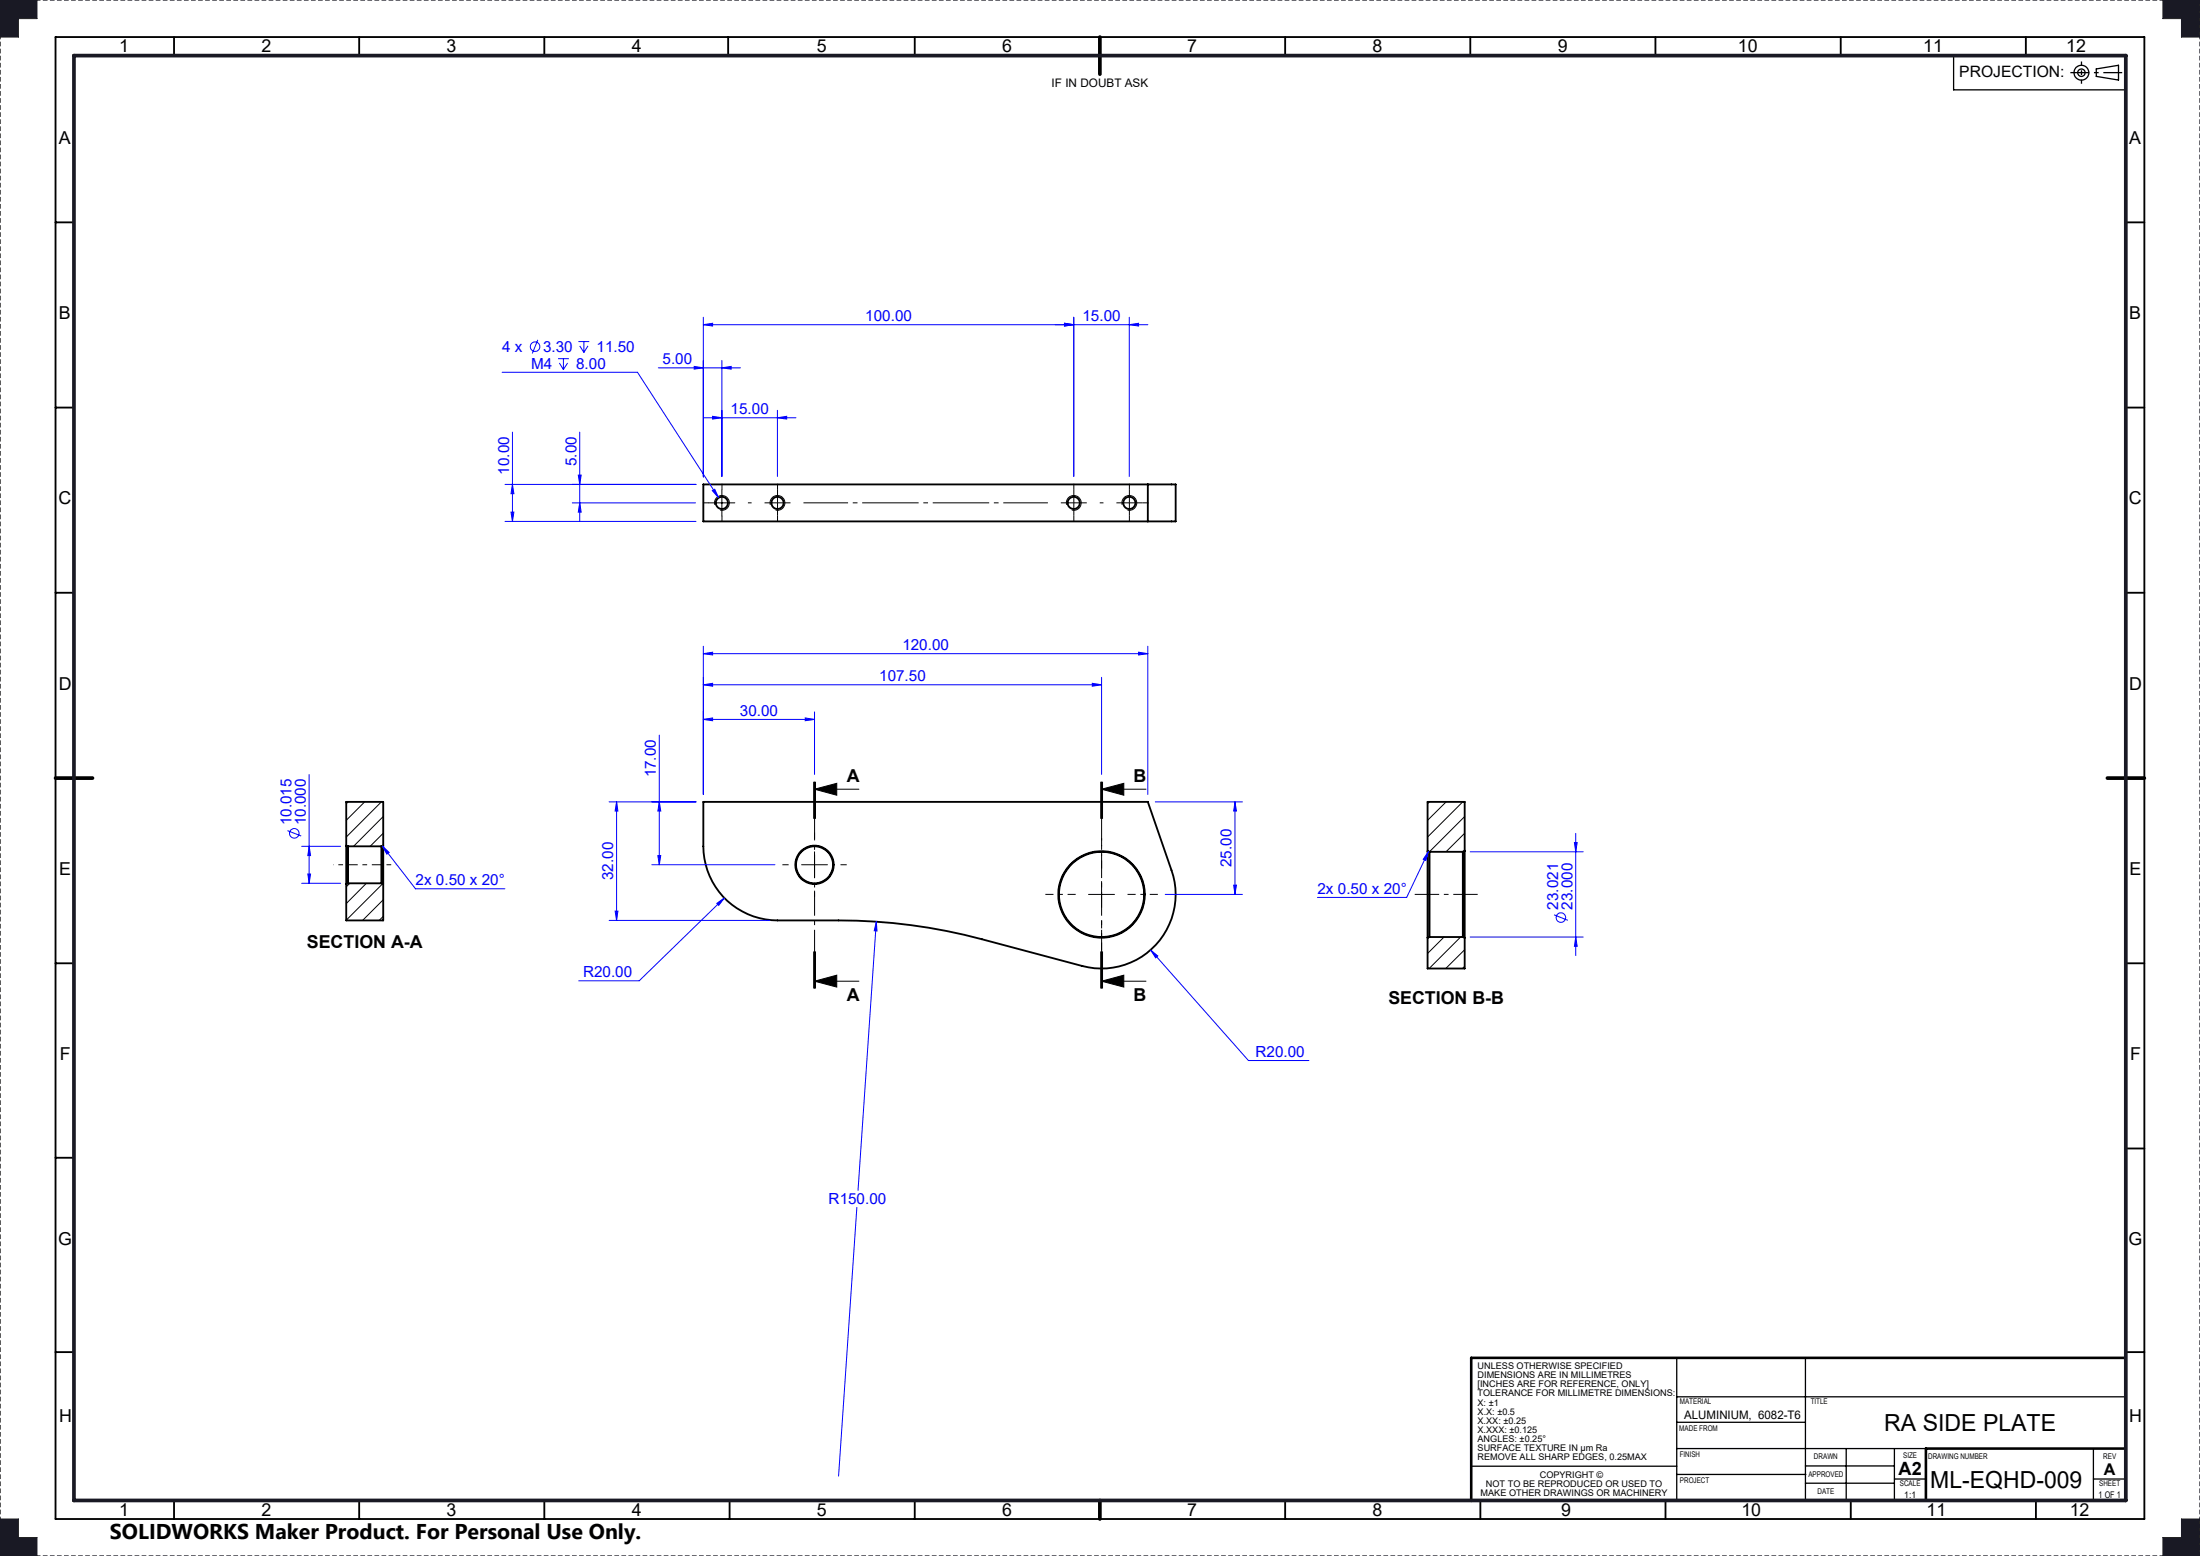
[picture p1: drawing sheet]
<svg xmlns="http://www.w3.org/2000/svg" width="594mm" height="420mm" viewBox="0 0 594 420" stroke-linecap="round" stroke-linejoin="round" font-family="sans-serif">
<g fill="none" stroke="#000" stroke-width=".5">
<path d="M15 10h564v400h-564zM47 10v5M97 10v5M147 10v5M196.6 10v5M247 10v5M347 10v5M397 10v5M447 10v5M497 10v5M547 10v5M15 60h5"/>
<path d="M574 60h5M15 110h5M574 110h5M189.9 130.8h127.5v9.9h-127.5zM309.9 130.8v9.9M15 160h5M574 160h5M189.9 216.4h120l6.4 18.5a20 20 0 0 1-24.1 25.9l-27.1-7.3a149.4 149.4 0 0 0-38.7-5.1h-16.5a20 20 0 0 1-20-20zM93.5 228.3v10.3M93.5 228.3v-11.9h10v11.9M93.5 238.6v9.8h10v-9.8M93.5 228.3l.5 .1"/>
<path d="M94 228.4v10M94 238.4h9M94 228.4h9M94 238.4l-.5 .2M103 228.4v10M103 238.4l.5 .2M103.5 228.3v10.3M103.5 228.3l-.5 .1M385.4 229.7v23.4M385.4 229.7v-13.3h10.1v13.3M385.4 229.7l.6 .2M386 229.9v23"/>
<path d="M386 229.9h9M395 229.9v23M395.5 229.7v23.4M395.5 229.7l-.5 .2M385.4 253.1v8.3h10.1v-8.3M386 252.9l-.6 .2M386 252.9h9M395 252.9l.5 .2M15 260h5M574 260h5M15 312.5h5M574 310h5"/>
<path d="M15 365h5M574 365h5M47 405v5M97 405v5M147 405v5M197 405v5M247 405v5M347 405v5M399.7 405v5M449.7 405v5M499.7 405v5M549.7 405v5"/>
<circle cx="194.9" cy="135.7" r="1.66"/>
<circle cx="209.9" cy="135.7" r="1.65"/>
<circle cx="289.9" cy="135.7" r="1.65"/>
<circle cx="304.9" cy="135.7" r="1.65"/>
<circle cx="219.9" cy="233.4" r="5"/>
<circle cx="219.9" cy="233.4" r="5.2"/>
<circle cx="297.4" cy="241.4" r="11.7"/>
<circle cx="297.4" cy="241.4" r="11.5"/>
</g>
<g fill="none" stroke="#000" stroke-width=".27">
<path d="M94 216.4l-.5 .5M98.5 216.4l-5 5M103 216.4l-9.5 9.5M386 216.4l-.6 .5M390.5 216.4l-5.1 5M394.9 216.4l-9.5 9.5M94.4 238.4l-.9 1M98.9 238.4l-5.4 5.5M103.3 238.6l-9.8 9.8M103.5 220.4l-8 8M103.5 224.9l-3.6 3.5M395.5 220.4l-9.6 9.5"/>
<path d="M395.5 224.9l-5.1 5M395.5 229.4l-.6 .5M103.5 242.9l-5.6 5.5M103.5 247.4l-1.1 1M389.9 252.9l-4.5 4.5M394.4 252.9l-8.5 8.5M395.5 256.3l-5.2 5.1M395.5 260.8l-.6 .6"/>
</g>
<g fill="none" stroke="#000" stroke-width=".35">
<path d="M527.5 15v9.3h46.5M566 18.6l6-1v4l-6-1zM452.7 377h121.3M452.7 366.5v38.8M487.5 366.5v38.5M397.2 395.8h55.5M452.7 383.9h34.8M452.7 398h34.9M452.7 391h67.3M487.5 395.7h24M498.5 391v14M511.5 391v14"/>
<path d="M511.5 399.2h8.5M565.2 391v14M565.2 399.2h8.8M487.5 400.3h24"/>
<circle cx="562" cy="19.6" r="2.01"/>
<circle cx="562" cy="19.6" r="1"/>
</g>
<path d="M559 19.6h14" fill="none" stroke="#000" stroke-width=".35" stroke-dasharray="15.2 1.3 1.3 1.3" stroke-dashoffset="10.1" stroke-linecap="butt"/>
<path d="M562 16.6v6" fill="none" stroke="#000" stroke-width=".35" stroke-dasharray="15.2 1.3 1.3 1.3" stroke-dashoffset="14.1" stroke-linecap="butt"/>
<path d="M0 0v420" fill="none" stroke="#000" stroke-width=".35" stroke-dasharray="1.3 .6" stroke-dashoffset=".2" stroke-linecap="butt"/>
<path d="M594 0h-594M0 420h594" fill="none" stroke="#191924" stroke-width=".35" stroke-dasharray="1.3 .6" stroke-dashoffset="-.1" stroke-linecap="butt"/>
<path d="M594 420v-420" fill="none" stroke="#191924" stroke-width=".35" stroke-dasharray="1.3 .6" stroke-dashoffset=".2" stroke-linecap="butt"/>
<path d="M574 366.5h-176.8v38.6M574 391h-54v14" fill="none" stroke="#000" stroke-width=".7"/>
<path d="M297 10v10M15 210h10M569 210h10M297 405v5" fill="none" stroke="#000" stroke-width="1"/>
<path d="M0 0h10v5h-5v5h-5zM584 0h10v10h-5v-5h-5zM0 410h5v5h5v5h-10zM589 410h5v10h-10v-5h5z" fill="none" stroke="#191924" stroke-width=".27"/>
<path d="M20 15h554v390h-554z" fill="none" stroke="#191924" stroke-width="1"/>
<path d="M0 410v10h10v-5h-5v-5zM584 0v5h5v5h5v-10zM0 0v10h5v-5h5v-5zM589 410v5h-5v5h10v-10z" fill-rule="evenodd" fill="#191924"/>
<g fill="none" stroke="#00f" stroke-width=".27">
<path d="M145.2 91.7l-1.5 3.7M150.7 96.8h2.9M151 98l1.1 1.7M152.1 96.8v2.9M153.2 98l-1.1 1.7M156.2 92.2h2.9M156.5 93.4l1.2 1.7M157.7 92.2v2.9M158.7 93.4l-1 1.7M177.7 99.3h22.2M187.4 98.9l2.5 .4-2.5 .3zM189.9 87.6l2.5-.3v.7z"/>
<path d="M189.9 85.6v43.1M189.9 87.6h120M194.9 99.3l2.5-.4v.7zM194.9 97.3v31.3M287.4 87.3l2.5 .3-2.5 .4zM289.9 85.6v43M304.9 87.6l2.5-.3v.7zM304.9 85.6v43M135.6 100.5h36.5l21.9 33.9M138.4 116.6v24.1M156.5 116.6v24.1M189.9 112.8h25"/>
<path d="M192.4 112.4l2.5 .4-2.5 .3zM209.9 112.8l2.5-.4v.7zM209.9 110.8v17.8M136.3 130.8h51.6M138 138.2h.7l-.3 2.5zM138.4 130.8l.3 2.5h-.7zM154.5 135.7h33.3M156.1 128.3h.8l-.4 2.5zM156.5 135.7l.4 2.5h-.8zM192.3 132.5l.7-.4 1 2.3zM136.3 140.7h51.6M189.9 176.4l2.5-.3v.7z"/>
<path d="M189.9 174.4v40M189.9 176.4h120M307.4 176.1l2.5 .3-2.5 .4zM309.9 174.4v40M178 198.4v35M189.9 184.8l2.5-.4v.8zM189.9 194.2l2.5-.4v.7zM189.9 184.8h107.5M189.9 194.2h30M217.4 193.8l2.5 .4-2.5 .3zM219.9 192.2v16.8M294.9 184.4l2.5 .4-2.5 .4z"/>
<path d="M297.4 182.8v26.2M83.5 209.1v29.3M164.5 216.4h23.4M166.5 216.4l.3 2.5h-.7zM166.5 216.4v32M178 216.4l.4 2.5h-.8zM311.9 216.4h23.6M333.4 216.4l.4 2.5h-.7zM333.4 216.4v25M77.6 224.2l3.7 1.5M81.5 228.4h10.5M81.5 238.4h10.5"/>
<path d="M83.1 235.9h.8l-.4 2.5zM83.5 228.4l.4 2.5h-.8zM103.2 228.3l1.9 1.8-.6 .5zM103.2 228.3l9 11.6h24.1M176 233.4h33.2M177.6 230.9h.8l-.4 2.5zM333.1 238.9h.7l-.4 2.5zM385.7 229.9l-.7 2.4-.7-.4zM385.7 229.9l-5.9 12.3h-24.1M396.9 229.9h30.6M425.1 227.4h.7l-.4 2.5zM425.4 224.9v33"/>
<path d="M164.5 248.4h43.4M166.1 245.9h.7l-.3 2.5zM193.5 243.9l2.1-1.5-1.5 2zM195.6 242.4l-23 22.3h-16.3M236.6 248.8l.2 2.5-.8-.1zM236.6 248.8l-4.9 72.5M310.7 256.4l1.9 1.6-.6 .5zM310.7 256.4l26.4 29.9h16.3M314.6 241.4h20.9M396.9 252.9h30.6M419.6 246.9l3.7 1.5M425.4 252.9l.4 2.5h-.7z"/>
<path d="M231.4 325.9l-5 72.5"/>
<circle cx="144.5" cy="93.6" r="1.29"/>
<circle cx="79.4" cy="224.9" r="1.29"/>
<circle cx="421.4" cy="247.7" r="1.29"/>
</g>
<g fill="none" stroke="#000" stroke-width=".27">
<path d="M191.4 135.7h7M193 136.3a2 2 0 0 1 1.7-2.6 2 2 0 0 1 2.2 2.2 2 2 0 0 1-2.5 1.8M194.9 132.2v7.1M208 136.3a1.99 1.99 0 0 1 1.7-2.5 1.99 1.99 0 0 1 2.2 2.1 1.99 1.99 0 0 1-2.5 1.8M288 136.3a2 2 0 0 1 1.7-2.6 2 2 0 0 1 2.2 2.2 2 2 0 0 1-2.5 1.8M303 136.3a1.99 1.99 0 0 1 1.8-2.5 1.99 1.99 0 0 1 2.1 2.1 1.99 1.99 0 0 1-2.5 1.8M219.7 211v10M219.9 213l6-1.6v3.2zM219.9 213h12M219.9 211v10M220.2 211v10M297.2 211v10"/>
<path d="M297.4 213l6-1.6v3.2zM297.4 213h12M297.4 211v10M297.7 211v10M216.4 233.4h7M219.9 229.9v7M297.4 237.9v7M219.7 256.8v10M219.9 256.8v10M220.2 256.8v10zM293.9 241.4h7M297.2 256.8v10"/>
<path d="M297.4 256.8v10M297.7 256.8v10M219.9 264.8l6-1.6v3.2zM219.9 264.8h12M297.4 264.8l6-1.6v3.2zM297.4 264.8h12"/>
</g>
<g fill="none" stroke="#000" stroke-width=".27" stroke-dasharray="15.2 1.3 1.3 1.3" stroke-linecap="butt">
<path d="M191.4 135.7h-1.6M194.9 132.2v-1.6M194.9 139.2v1.7M201.9 135.7h1M209.9 135.7v-3.5M209.9 135.7h-3.5M209.9 135.7v3.5M209.9 135.7h3.5M209.9 132.2v-1.6M209.9 139.2v1.7M289.9 135.7v-3.5M289.9 135.7h-3.5"/>
<path d="M289.9 135.7v3.5M289.9 135.7h3.5M289.9 132.2v-1.6M289.9 139.2v1.7M296.9 135.7h1M304.9 135.7v-3.5M304.9 135.7h-3.5M304.9 135.7v3.5M304.9 135.7h3.5M304.9 132.2v-1.6M304.9 139.2v1.7M308.4 135.7h1.7"/>
<path d="M212.9 233.4h-1.6M219.9 226.4v-1.7M226.9 233.4h1.7M219.9 240.4v1.7"/>
</g>
<path d="M216.9 135.7h66" fill="none" stroke="#000" stroke-width=".27" stroke-dasharray="15.2 1.3 1.3 1.3" stroke-dashoffset="3.2" stroke-linecap="butt"/>
<path d="M219.9 211v55.8M297.4 211v55.8" fill="none" stroke="#000" stroke-width=".27" stroke-dasharray="6.3 1.3 1.3 1.3" stroke-dashoffset=".7" stroke-linecap="butt"/>
<path d="M103 233.4h-9" fill="none" stroke="#000" stroke-width=".27" stroke-dasharray="15.2 1.3 1.3 1.3" stroke-dashoffset="12.6" stroke-linecap="butt"/>
<path d="M90 233.4h4M107 233.4h-4" fill="none" stroke="#000" stroke-width=".27" stroke-dasharray="15.2 1.3 1.3 1.3" stroke-dashoffset="15.1" stroke-linecap="butt"/>
<path d="M382 241.4h17" fill="none" stroke="#000" stroke-width=".27" stroke-dasharray="15.2 1.3 1.3 1.3" stroke-dashoffset="8.6" stroke-linecap="butt"/>
<path d="M297.4 234.4v-8.2M290.4 241.4h-8.1M297.4 248.4v8.2M304.4 241.4h8.2" fill="none" stroke="#000" stroke-width=".27" stroke-dasharray="15.2 1.3 1.3 1.3" stroke-dashoffset="13.1" stroke-linecap="butt"/>
<g fill="#00f">
<path d="M103.2 228.3l1.9 1.8-.6 .5z"/>
<path d="M83.5 228.4l.4 2.5h-.8zM83.1 235.9h.8l-.4 2.5z"/>
</g>
<g fill="#000">
<path d="M219.9 213l6-1.6v3.2zM219.9 264.8l6-1.6v3.2z"/>
<path d="M297.4 213l6-1.6v3.2zM297.4 264.8l6-1.6v3.2z"/>
</g>
<g fill="#00f">
<path d="M307.4 176.1l2.5 .3-2.5 .4zM189.9 176.4l2.5-.3v.7zM304.9 87.6l2.5-.3v.7zM287.4 87.3l2.5 .3-2.5 .4z"/>
<path d="M193.5 243.9l.6 .5 1.5-2zM236.6 248.8l-.6 2.4 .8 .1zM310.7 256.4l1.3 2.1 .6-.5zM192.3 132.5l1.7 1.9-1-2.3zM192.4 112.4l2.5 .4-2.5 .3zM209.9 112.8l2.5-.4v.7zM187.4 98.9l2.5 .4-2.5 .3zM194.9 99.3l2.5-.4v.7zM189.9 87.6l2.5-.3v.7zM287.4 87.3l2.5 .3-2.5 .4zM385.7 229.9l-.7 2.4-.7-.4z"/>
<path d="M138 138.2h.7l-.3 2.5zM138.4 130.8l.3 2.5h-.7z"/>
<path d="M166.5 216.4l.3 2.5h-.7zM166.1 245.9h.7l-.3 2.5zM178 216.4l.4 2.5h-.8zM177.6 230.9h.8l-.4 2.5zM333.4 216.4l.4 2.5h-.7zM333.1 238.9h.7l-.4 2.5zM156.1 128.3h.8l-.4 2.5zM156.5 135.7l.4 2.5h-.8zM425.1 227.4h.7l-.4 2.5zM425.4 252.9l.4 2.5h-.7z"/>
<path d="M294.9 184.4l2.5 .4-2.5 .4zM189.9 184.8l2.5-.4v.8z"/>
<path d="M189.9 194.2l2.5-.4v.7zM217.4 193.8l2.5 .4-2.5 .3z"/>
</g>
<g font-size="6.3">
<text x="508.7" y="386.1">RA SIDE PLATE</text>
<text x="521.2" y="401.5">ML-EQHD-009</text>
</g>
<text font-size="5.8" x="29.7" y="415.3">SOLIDWORKS Maker Product. For Personal Use Only.</text>
<text font-size="4.9" x="512.6" y="398">A2</text>
<g font-size="4.8">
<text x="32.1" y="14.1">1</text>
<text x="70.6" y="14.1">2</text>
<text x="120.6" y="14.1">3</text>
<text x="170.6" y="14.1">4</text>
<text x="220.6" y="14.1">5</text>
<text x="270.6" y="14.1">6</text>
<text x="320.6" y="14.1">7</text>
<text x="370.6" y="14.1">8</text>
<text x="420.6" y="14.1">9</text>
<text x="469.2" y="14.1">10</text>
<text x="519.2" y="14.1">11</text>
<text x="557.9" y="14.1">12</text>
<text x="15.9" y="38.9">A</text>
<text x="574.9" y="38.9">A</text>
<text x="15.9" y="86.2">B</text>
<text x="574.9" y="86.2">B</text>
<text x="15.8" y="136.2">C</text>
<text x="574.8" y="136.2">C</text>
<text x="15.9" y="186.2">D</text>
<text x="574.9" y="186.2">D</text>
<text x="228.7" y="210.9">A</text>
<text x="306" y="210.9">B</text>
<text x="16" y="236.2">E</text>
<text x="575" y="236.2">E</text>
<text x="82.9" y="256">SECTION A-A</text>
<text x="228.7" y="270.1">A</text>
<text x="306" y="270.1">B</text>
<text x="374.9" y="271.1">SECTION B-B</text>
<text x="16.1" y="286.2">F</text>
<text x="575.1" y="286.2">F</text>
<text x="15.7" y="336.2">G</text>
<text x="574.7" y="336.2">G</text>
<text x="15.9" y="383.8">H</text>
<text x="574.9" y="383.7">H</text>
<text x="32.1" y="409.1">1</text>
<text x="70.6" y="409.1">2</text>
<text x="120.6" y="409.1">3</text>
<text x="170.6" y="409.1">4</text>
<text x="220.6" y="409.1">5</text>
<text x="270.6" y="409.1">6</text>
<text x="320.6" y="409.1">7</text>
<text x="370.6" y="409.1">8</text>
<text x="421.5" y="409.1">9</text>
<text x="470.2" y="409.1">10</text>
<text x="520.2" y="409.1">11</text>
<text x="558.8" y="409.1">12</text>
</g>
<text font-size="4.4" x="568.1" y="398.2">A</text>
<text font-size="4.2" x="529" y="20.8">PROJECTION:</text>
<g font-size="4.1" fill="#00f">
<text x="233.6" y="86.7">100.00</text>
<text x="292.3" y="86.7">15.00</text>
<text x="135.6" y="94.9">4 x</text>
<text x="146.6" y="94.9">3.30</text>
<text x="161.1" y="94.9">11.50</text>
<text x="143.4" y="99.5">M4</text>
<text x="155.6" y="99.5">8.00</text>
<text x="178.9" y="98.3">5.00</text>
<text x="197.3" y="111.8">15.00</text>
<text x="155.6" y="125.8" transform="rotate(-90 155.6 125.8)">5.00</text>
<text x="137.5" y="128.1" transform="rotate(-90 137.5 128.1)">10.00</text>
<text x="243.6" y="175.5">120.00</text>
<text x="237.4" y="183.9">107.50</text>
<text x="199.8" y="193.2">30.00</text>
<text x="177.1" y="209.9" transform="rotate(-90 177.1 209.9)">17.00</text>
<text x="78.7" y="222.8" transform="rotate(-90 78.7 222.8)">10.015</text>
<text x="82.6" y="222.8" transform="rotate(-90 82.6 222.8)">10.000</text>
<text x="112.2" y="239">2x 0.50 x 20°</text>
<text x="165.6" y="237.6" transform="rotate(-90 165.6 237.6)">32.00</text>
<text x="332.5" y="234.1" transform="rotate(-90 332.5 234.1)">25.00</text>
<text x="355.7" y="241.3">2x 0.50 x 20°</text>
<text x="420.7" y="245.5" transform="rotate(-90 420.7 245.5)">23.021</text>
<text x="424.6" y="245.5" transform="rotate(-90 424.6 245.5)">23.000</text>
<text x="157.4" y="263.8">R20.00</text>
<text x="339" y="285.3">R20.00</text>
<text x="223.7" y="325">R150.00</text>
</g>
<g font-size="3.2">
<text x="283.9" y="23.5">IF IN DOUBT ASK</text>
<text x="454.8" y="383.1">ALUMINIUM, 6082-T6</text>
</g>
<g font-size="2.5">
<text x="398.9" y="369.5">UNLESS OTHERWISE SPECIFIED</text>
<text x="398.9" y="372">DIMENSIONS ARE IN MILLIMETRES</text>
<text x="398.9" y="374.5">[INCHES ARE FOR REFERENCE, ONLY]</text>
<text x="398.9" y="376.9">TOLERANCE FOR MILLIMETRE DIMENSIONS:</text>
<text x="398.9" y="379.4">X: ±1</text>
<text x="398.9" y="381.9">X.X: ±0.5</text>
<text x="398.9" y="384.3">X.XX: ±0.25</text>
<text x="398.9" y="386.8">X.XXX: ±0.125</text>
<text x="398.9" y="389.3">ANGLES: ±0.25°</text>
<text x="398.9" y="391.7">SURFACE TEXTURE IN μm Ra</text>
<text x="398.9" y="394.2">REMOVE ALL SHARP EDGES, 0.25MAX</text>
<text x="401.2" y="401.3">NOT TO BE REPRODUCED OR USED TO</text>
<text x="415.7" y="398.8">COPYRIGHT ©</text>
<text x="399.8" y="403.8">MAKE OTHER DRAWINGS OR MACHINERY</text>
<text x="514.2" y="404.2">1:1</text>
<text x="566.6" y="404.2">1 OF 1</text>
</g>
<g font-size="2.1">
<text x="453.6" y="378.9">MATERIAL</text>
<text x="488.9" y="378.9">TITLE</text>
<text x="453.4" y="386.2">MADE FROM</text>
<text x="453.5" y="393.3">FINISH</text>
<text x="489.8" y="393.9">DRAWN</text>
<text x="513.9" y="393.6">SIZE</text>
<text x="520.6" y="393.8">DRAWING NUMBER</text>
<text x="567.9" y="393.8">REV</text>
<text x="453.6" y="400.4">PROJECT</text>
<text x="488.3" y="398.6">APPROVED</text>
<text x="513" y="401.2">SCALE</text>
<text x="566.8" y="401.2">SHEET</text>
<text x="490.7" y="403.2">DATE</text>
</g>
</svg>
